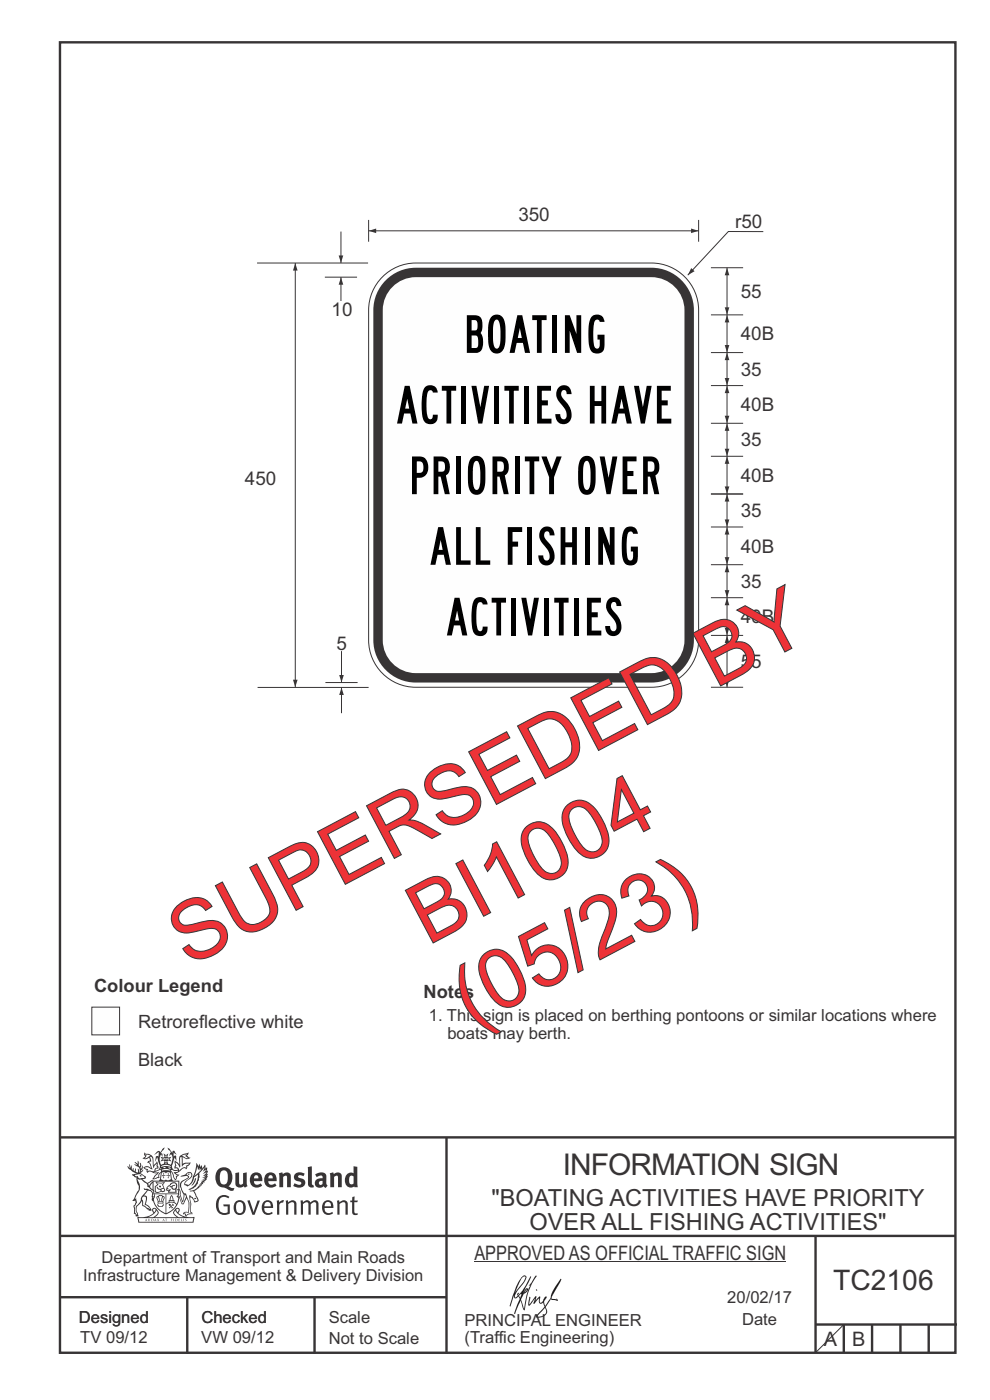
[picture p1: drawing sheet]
<svg xmlns="http://www.w3.org/2000/svg" width="210mm" height="297mm" viewBox="0 0 210 297" stroke-linecap="round" stroke-linejoin="round" font-family="sans-serif">
<g fill="none" stroke="#373435" stroke-width=".51">
<path d="M12.7 9h190v278h-190zM12.7 241.3h190M94.7 241.4v45.8M12.7 275.2h82M12.7 262.2h190.1M39.7 275.2v12M66.7 275.2v12M173 262.1v24.9M173 281h30M179 281v6M185 281v6M191 281v6"/>
<path d="M197 281v6"/>
</g>
<g fill="#373435">
<path d="M47 248.4a2.55 2.55 0 0 0 0 2.7l.3 .2a.81 .81 0 0 0 1-1v-.5a1.04 1.04 0 0 0-1.1-1.5zM46.3 248.1a1.82 1.82 0 0 1 2.1-.2 1.82 1.82 0 0 1 .9 1.8 2.29 2.29 0 0 1-.8 2l.7 .3h.5l-.2 .6a2.87 2.87 0 0 1-2-.7 2.12 2.12 0 0 1-1.7-3.1z" fill-rule="evenodd"/>
<path d="M49.9 248.9l.8-.2v2a.46 .46 0 0 0 .3 .6 .46 .46 0 0 0 .6-.3v-2.1l.7-.2v2.4l.2 .5-.5 .3-.3-.3a1.02 1.02 0 0 1-1.2 .3 1.02 1.02 0 0 1-.6-1.1z" fill-rule="evenodd"/>
<path d="M54 249.5l-.1 .5h.9a.49 .49 0 0 0-.2-.6 .49 .49 0 0 0-.6 .1zM53.4 249.1a1.34 1.34 0 0 1 1.6-.2 1.34 1.34 0 0 1 .6 1.5v.2h-1.7a.77 .77 0 0 0 .5 .8 .77 .77 0 0 0 .9-.4l.3 .5a1.59 1.59 0 0 1-2 .2 1.59 1.59 0 0 1-.5-2.1z" fill-rule="evenodd"/>
<path d="M57 249.5l-.1 .5h1a.49 .49 0 0 0-.2-.6 .49 .49 0 0 0-.7 .1zM56.4 249.1a1.34 1.34 0 0 1 1.6-.2 1.34 1.34 0 0 1 .7 1.5v.2h-1.8a.77 .77 0 0 0 .5 .8 .77 .77 0 0 0 .9-.4l.4 .5a1.59 1.59 0 0 1-2.1 .2 1.59 1.59 0 0 1-.5-2.1z" fill-rule="evenodd"/>
<path d="M59.2 248.9l.7-.2 .1 .4a.95 .95 0 0 1 1-.3 .95 .95 0 0 1 .7 .8v2.3h-.8v-2.3a.46 .46 0 0 0-.8 .1v2.2h-.8z" fill-rule="evenodd"/>
<path d="M62.6 249.1a1.75 1.75 0 0 1 2-.1l-.2 .5-.6-.2a.43 .43 0 0 0-.6 .3l.4 .3a1.04 1.04 0 0 1 1.2 1.1 1.04 1.04 0 0 1-1.4 1l-1.2-.4 .3-.6 1 .4 .4-.4a.88 .88 0 0 0-1-.5l-.4-.2-.1-.4z" fill-rule="evenodd"/>
<path d="M65.3 247.6l.8-.2 .1 3.8 .3 .2 .1 .4a.88 .88 0 0 1-1 0 .88 .88 0 0 1-.3-1z" fill-rule="evenodd"/>
<path d="M67.8 250.6a.43 .43 0 0 0-.1 .7 .43 .43 0 0 0 .7-.1v-.7zM66.8 249.1a1.7 1.7 0 0 1 2.4 .1v1.9l.3 .4-.4 .5-.5-.4a1.03 1.03 0 0 1-1.7-.1 1.03 1.03 0 0 1 .8-1.5h.7v-.4a.8 .8 0 0 0-1.2 .1z" fill-rule="evenodd"/>
<path d="M70 248.9l.7-.2 .1 .4a.95 .95 0 0 1 1-.3 .95 .95 0 0 1 .7 .8v2.3h-.8v-2.3a.46 .46 0 0 0-.8 .1v2.2h-.8z" fill-rule="evenodd"/>
<path d="M74.3 249.5a1.48 1.48 0 0 0 0 1.7h.5l.2-.1v-1.5l-.3-.2zM75 247.4l.8 .1 .1 4.4h-.7l-.1-.2a1.26 1.26 0 0 1-1.4 0 1.26 1.26 0 0 1-.5-1.3 1.29 1.29 0 0 1 .4-1.4 1.29 1.29 0 0 1 1.4-.1z" fill-rule="evenodd"/>
<path d="M46.4 253.9a1.72 1.72 0 0 1 2.3 0l-.3 .3a1.24 1.24 0 0 0-1.4-.2 1.24 1.24 0 0 0-.6 1.4 1.49 1.49 0 0 0 1.2 1.9l.7-.1v-1.3h-.8l-.1-.4h1.3v1.9a1.93 1.93 0 0 1-2.2 0 1.93 1.93 0 0 1-.7-2.2l.2-.8z" fill-rule="evenodd"/>
<path d="M50.4 255.1a1.65 1.65 0 0 0 .2 2.2 .99 .99 0 0 0 1-1.4 .78 .78 0 0 0-.4-.8 .78 .78 0 0 0-.8 0zM50 254.9a1.33 1.33 0 0 1 1.6-.1 1.33 1.33 0 0 1 .5 1.4 1.31 1.31 0 0 1-1.3 1.6 1.31 1.31 0 0 1-1.2-1.6v-.6z" fill-rule="evenodd"/>
<path d="M52.5 254.7l.4-.1 .9 2.6 .8-2.5h.5l-1.1 3h-.5z" fill-rule="evenodd"/>
<path d="M56.3 255.2l-.2 .7h1.3a.7 .7 0 0 0-.3-.8 .7 .7 0 0 0-.8 .1zM55.9 255a1.22 1.22 0 0 1 1.5-.2 1.22 1.22 0 0 1 .5 1.5h-1.8a.93 .93 0 0 0 .5 1 .93 .93 0 0 0 1.1-.2l.2 .3a1.43 1.43 0 0 1-1.8 .1 1.43 1.43 0 0 1-.6-1.7z" fill-rule="evenodd"/>
<path d="M58.7 254.7l.4-.1 .1 .5 .4-.4 .6-.1-.2 .5a.66 .66 0 0 0-.8 .7v1.9h-.4z" fill-rule="evenodd"/>
<path d="M60.6 254.7l.4-.1 .1 .5a.94 .94 0 0 1 1-.5 .94 .94 0 0 1 .8 .8v2.3h-.5l-.1-2.5a.81 .81 0 0 0-1.2 .3v2.2h-.4z" fill-rule="evenodd"/>
<path d="M63.7 254.7l.5-.1 .1 .5 .4-.3a.78 .78 0 0 1 1.1 .3 .9 .9 0 0 1 1-.5 .9 .9 0 0 1 .8 .8v2.3h-.5l-.1-2.5a.67 .67 0 0 0-1.1 .3v2.2h-.5v-2.4l-.4-.3-.7 .4v2.3h-.5z" fill-rule="evenodd"/>
<path d="M69 255.2l-.1 .7h1.3a.7 .7 0 0 0-.3-.8 .7 .7 0 0 0-.9 .1zM68.7 255a1.22 1.22 0 0 1 1.5-.2 1.22 1.22 0 0 1 .5 1.5h-1.8a.93 .93 0 0 0 .4 1 .93 .93 0 0 0 1.2-.2l.1 .3a1.44 1.44 0 0 1-1.7 .1 1.44 1.44 0 0 1-.6-1.7z" fill-rule="evenodd"/>
<path d="M71.4 254.7l.5-.1 .1 .5a.94 .94 0 0 1 1-.5 .94 .94 0 0 1 .8 .8v2.3h-.5l-.1-2.5a.81 .81 0 0 0-1.2 .3v2.2h-.4z" fill-rule="evenodd"/>
<path d="M74.7 253.9l.5-.1v.9h.7l-.1 .3h-.6v2.2l.1 .2h.5l.1 .3a.75 .75 0 0 1-1.2-.6v-2.1h-.4v-.3h.4z" fill-rule="evenodd"/>
<path d="M30.8 244.9l1.1 .3-.9 .5h-.4l.6-.5zM31.8 245.4h.2a2.44 2.44 0 0 1 .4 1.9l.1 .5 .7-1-.1 .6 .3 .3a.57 .57 0 0 0-.6 .7l-1-.1-.5 .2 .2-.5-.8-.3 .7-.1 .9 .5 .1-.1-.6-1.3-.2-.2h.5zM30.7 244.4l-.1 .5 .2 .4-.6 .4a1.04 1.04 0 0 0 1.4-.1l.2 .6-.3 .1-.2 .4a.94 .94 0 0 1 .8 1.1l-.2-.1a1.16 1.16 0 0 0-1.5-.1l.3 .4 .4 .2 .1 .5 .2 .1 .1-.2a.94 .94 0 0 1 1.1 .2l.8 .1-1.2 1.2a1.13 1.13 0 0 0 1.2-.2l.4-.1-.1-.4 .5-.8a.83 .83 0 0 0-.6 1.1l-.3-.1-.7 .4 1.1-1.4-.5 .1-.5-.1 1.3-.5-.1-.1-.9 .4v-.3l.2-.2 .3 .1 .1-.3-.2-.4v-.6l-.1-.4-.7 1v-.7a1.42 1.42 0 0 0-1.6-1.8z" fill-rule="evenodd"/>
<path d="M38.5 245.2l.5-.2 .7-.1-.6 .3 .8 .5h-.3zM38.3 245.5l.2-.1 .1 2a1.69 1.69 0 0 1 1.6-.6l-.8 .5 .1 .5a1.1 1.1 0 0 0-1.5 .6l-.1-.5-.2-.2h-.5l.3-.4-.3-.7a1.42 1.42 0 0 1 .8 1.1l.2-.1zM37.1 246.2l.1 1-.2 .3 .1 .4h.5l.1 .2a.96 .96 0 0 1-1.1-.1l-.1 .1a1.06 1.06 0 0 0 1.3 .2v.1a.72 .72 0 0 1-1 .2l.3 .5 .6 .2-.4 .2-.1 .6-.2-.3-.4-1.1-.4-.4 .4 .9a1.54 1.54 0 0 0 .7 1.2l.2-.3a.58 .58 0 0 1 .4-.8l.2-.1h-.3l-.5-.3 .9-.5a.93 .93 0 0 1 1.2-.5v.2l.2-.2 .1-.5a.99 .99 0 0 0 .7-.8l-1.3 .1-.3 .2-.1-1.4 .9 .4 .9-.3h-.4l-.5-.4 .4-.7-.6 .2a1.46 1.46 0 0 0-1.4 2.1v.4l-.2-.4z" fill-rule="evenodd"/>
<path d="M35.6 248.9l.2 .1-.1 .3 .4 .1h-.4v.6l-.1-.6h-.3l.3-.1z" fill-rule="evenodd"/>
<path d="M34.6 248.9l.2 .1v.3l.3 .1h-.3l-.1 .6v-.6h-.4l.4-.1z" fill-rule="evenodd"/>
<path d="M34.3 248.8a.57 .57 0 0 1 .9 .2 .57 .57 0 0 1 .9-.2l.2 1.4h-.2a.57 .57 0 0 1-.9 0 .69 .69 0 0 1-1.1 0zM34.2 248.1l-.3 2.1-.2 .4h3l-.2-.4-.3-2.1h-.2v.2l-.8-.1-.8 .1v-.2z" fill-rule="evenodd"/>
<path d="M34.2 252.4a.3 .3 0 0 0 .6 0 .3 .3 0 0 0-.6 0zM33.3 250.9l.3 .3-.3 .4a.79 .79 0 0 0 0 1.3l.8-.2-.1-.3a.55 .55 0 0 1-.7-.6l.1-.1 .2 .3 .3 .2 .8-.2-.4-.7 .4-.4-.7 .2zM33 250.7l1.1 .2 .9-.2-.4 .6 .4 1.2a.56 .56 0 0 1-.8 .3l-.2 .1a.73 .73 0 0 1-.9 .1 .73 .73 0 0 1-.3-1v-.4l.6-.4z" fill-rule="evenodd"/>
<path d="M35.6 251.8l.7-.4a.58 .58 0 0 1 1-.1 .58 .58 0 0 1-.4 .9l-.3-.3a.43 .43 0 0 1 .6-.4 .57 .57 0 0 0-.8 .2l-.2-.1-.3 .1 .4 .2a.55 .55 0 0 0 .9 .4v.5h-1.3l.3-.4-.1-.1-.6 .1 .2-.3-.2-.1zM35.4 251.8l-.1 .2a.39 .39 0 0 0 .2 .6h.3l-.2 .4h1.9l-.1-.8a.86 .86 0 0 0-.1-1.3 .86 .86 0 0 0-1.3 .4z" fill-rule="evenodd"/>
<path d="M36 254.8h.8v.2h-.8zM36.4 253.8l.2 .8h-.4zM36.4 253.5l-.3 .5-.1 .6h-.2v.4l-.7 .4 .2 .1a1.48 1.48 0 0 1 2.1 .2l.2-.1-.6-.5v-.5h-.2l-.1-.6z" fill-rule="evenodd"/>
<path d="M35.8 255.4l.4 .1 .1 .3 .3-.2-.2-.2a.38 .38 0 0 1 .5 .5l-.2-.2-.3 .2 .3 .2-.3 .3-.1-.4-.4 .4-.1-.2 .4-.3-.1-.1-.2 .1z" fill-rule="evenodd"/>
<path d="M34.5 254h.2v.2l-.2 .6h-.2zM33.6 255.3h.9v.2a.55 .55 0 0 1-.8 .4v-.2l-.2-.1zM33.4 254h.2l.2 .8h-.2zM33.6 255l.8-.1 .1 .2h-.8zM33.8 253.7h.5l-.2 1.1h-.1zM33.3 253.8l-.1 .3 .3 1.1a.48 .48 0 0 0-.1 .6 .48 .48 0 0 0 .5 .2h.5a.49 .49 0 0 0 .2-.8l.3-1.1-.1-.3a1.42 1.42 0 0 0-1.5 0z" fill-rule="evenodd"/>
<path d="M33.7 251.5l.4 .1 .1 .3h-.3z" fill-rule="evenodd"/>
<path d="M41.3 250.1l.3-.2-.2 .8-.6 .8h-.2l.5-.7z" fill-rule="evenodd"/>
<path d="M39.7 249l.3-.2 .5 .2a.88 .88 0 0 1-.6 1.1 1.22 1.22 0 0 0-.8 1.3l.5 .2a.72 .72 0 0 0 .9-.4l.5-.8 .2-.6 .8-.6v.2a2.85 2.85 0 0 1-2 2.9l.1 .1a2.13 2.13 0 0 0 1.9-1.5v-.3a2.01 2.01 0 0 0 .3-1.7l1.1-1.3-.4 1 .7-.5-.7 1 .8-.4-.8 .8 .7-.2-.9 .6 .8-.1-.8 .4h.7l-.8 .3 .3 .2h-.4l.2 .3h-.4l.2 .3h-.4l.1 .2h-.1a2.16 2.16 0 0 1-2 1.1l.1 .2 .4-.1a.76 .76 0 0 1 .7 .8l.5 1.2-.6 .2a1.45 1.45 0 0 0-1.1-1.3l.2 1.8-.1 1.8 .4 .3a1.07 1.07 0 0 0-1.2 .4v-.3l-.5-.2a.87 .87 0 0 1 1.1-.1v-.7a4.4 4.4 0 0 0-.6-3.1l-.1-.3h-.2a2.16 2.16 0 0 1-.7-2.2l.3-.4 1.2-.7a.55 .55 0 0 0-.4-.8zM37.8 252.4a.76 .76 0 0 1 .3 1.1l.6 1.6 .4-1.7 .2 .1a.61 .61 0 0 1-.1 .9l-.3 .8-.2 .1-.7-1.6-.3 .1a1.18 1.18 0 0 0 .1-1.4zM41.8 247.5l.2 .7 .3-.5v.6l.4-.5a1.9 1.9 0 0 1-1.2 1.4l-.3 .3zM38.2 249.6l1.4-.2 .2 .2v.3l-.5 .2a1.26 1.26 0 0 0-.9 1.9l.2 .7a1.84 1.84 0 0 1 .1 2.1l-.4-1.4a.96 .96 0 0 0-.4-1.2l-.4 .2a.78 .78 0 0 1 0 1.3l.1 .3h.4l.4 1.1a.38 .38 0 0 0 .2 .4 .38 .38 0 0 0 .4-.1l.6-1.2a2.94 2.94 0 0 1 .4 2.5l-.1 .4h-.8l-.3 .4v.2l.4-.1 .1 .4 .2 .1a1.02 1.02 0 0 1 1.3-.5v-.4l-.3-.1 .1-1.8-.3-1.3h.1a1.14 1.14 0 0 1 .8 1 .63 .63 0 0 0 .8-.2 .63 .63 0 0 0-.2-.9l-.6-1.2 .9-.6 .2-.4h.3l-.1-.2h.4l-.1-.3h.3l-.1-.3 .5-.1-.2-.2 .6-.4v-.2h-.2l.4-.5h-.3l.3-.5-.4 .1 .4-.5v-.3l-.3 .2 .2-.7-.1-.2-.4 .3v-.8l-.6 .8-.2-.8-.2 .5-.3-.7-.1 .6-.5-.8-.1 1.4-.6 1.8a1.81 1.81 0 0 1-1 1.5l-.6-.2a1.75 1.75 0 0 1 1.1-1.2 .75 .75 0 0 0 .1-1.3 .75 .75 0 0 0-1.2 .4z" fill-rule="evenodd"/>
<path d="M41.2 254.1h.3l.2 .2-.4 .1z" fill-rule="evenodd"/>
<path d="M29.4 258.4h11.6l-.1 .8h-11.4zM31.3 258.2l.5-.1a2.48 2.48 0 0 0 1.4-1.3l.3 .5-.5 .6-.5 .3zM32.5 256.6l.3-.2 .2 .1-.3 .7zM37.2 256.8a2.65 2.65 0 0 0 1.8 1.4h-1.1l-.5-.3-.5-.6zM37.4 256.5l.2-.1 .3 .2-.3 .6zM29.2 258.2l.1 1.2h11.8l.2-1.1-.2-.1a4.1 4.1 0 0 1-3.3-.9l.3-.4-.1-.6a1.06 1.06 0 0 0-1.3 1l.2 .4 .6 .5h-4.7l.3-.1a.84 .84 0 0 0 .6-.8 .84 .84 0 0 0-.5-.8l-.3-.2h-.5l-.1 .6 .3 .4a4.2 4.2 0 0 1-3.4 .9z" fill-rule="evenodd"/>
<path d="M31 258.7l.1 .2h-.2zM31 258.5l-.3 .6 .4-.2 .2 .2z" fill-rule="evenodd"/>
<path d="M31.3 258.6h.3v.4a.25 .25 0 0 0 .2-.1 .25 .25 0 0 0-.1-.3h.1a.29 .29 0 0 1 0 .4 .29 .29 0 0 1-.4 0 .29 .29 0 0 1 0-.4z" fill-rule="evenodd"/>
<path d="M32.2 258.6a.22 .22 0 0 1 .3 .2 .22 .22 0 0 1-.3 .2zM32 258.6l.1 .4a.33 .33 0 0 0 .4 0 .33 .33 0 0 0 0-.4 .33 .33 0 0 0-.5 0z" fill-rule="evenodd"/>
<path d="M32.9 258.7l.1 .2h-.2zM32.9 258.5l-.2 .6 .3-.2 .2 .2z" fill-rule="evenodd"/>
<path d="M33.3 258.6h.2l.1 .1 .2-.1-.2 .2 .2 .3-.3-.3-.1 .3h-.1l.2-.3z" fill-rule="evenodd"/>
<path d="M34.7 258.7l.1 .2h-.2zM34.7 258.5l-.3 .6 .4-.2 .2 .2z" fill-rule="evenodd"/>
<path d="M35 258.5h.5l-.2 .1v.5h-.2l.1-.5z" fill-rule="evenodd"/>
<path d="M36.2 258.6l.3-.1-.1 .1v.2h.1h-.1v.3h-.2z" fill-rule="evenodd"/>
<path d="M36.7 258.6h.2v.5h-.2z" fill-rule="evenodd"/>
<path d="M37.3 258.6a.22 .22 0 0 1 .3 .2 .22 .22 0 0 1-.3 .2zM37.1 258.6v.4a.33 .33 0 0 0 .5 0 .33 .33 0 0 0 0-.4 .33 .33 0 0 0-.5 0z" fill-rule="evenodd"/>
<path d="M37.8 258.6l.4-.1-.2 .1v.2h.1h-.1v.2l.2 .1h-.4z" fill-rule="evenodd"/>
<path d="M38.4 258.6h.2l-.1 .4 .2 .1h-.3z" fill-rule="evenodd"/>
<path d="M38.9 258.6h.2v.5h-.2z" fill-rule="evenodd"/>
<path d="M39.3 258.6h.2h-.1l.2 .3-.2 .2-.1-.1v-.1l.2 .1z" fill-rule="evenodd"/>
<path d="M34.2 247.4a1.51 1.51 0 0 1 2 .2 2.67 2.67 0 0 0-2.1 0zM35.7 247.6l.4 .1 .1 .3-.4-.1zM34.6 247.6h.5l.1 .2h-.4zM34 247.8l.3 .2h-.3zM34.9 246.9l.3-.2 .3 .2zM34.9 245.6l.2 .1v.3h-.2zM35 245.1l.2 .2 .2-.2-.1 .3h-.2zM35.1 246.3h.2l.1 .4-.2-.2-.2 .2zM35.3 245.7l.2-.1v.4h-.2zM34.4 245.7h.3l.1 .3-.4 .1 .2-.2zM35.7 245.7h.3l-.2 .2 .2 .2-.4-.1zM32.7 244.9l1-.5-.1 1-.2-.2-.3 .2-.3 1.1 .5-1 .3 .9a1.84 1.84 0 0 1 .2 1.7l.4 .1a2.48 2.48 0 0 1 2.2 0l.2-.2-.2-.7 .7-1.8 .4 .7-.2-1-.2-.1-.2 .3v-.9l.6 .4-.6-.8-.3 .1-.1 .4-.5-.9-.5-.3 .2 .5 .6 .5-.5 .8 .4-.4a2.06 2.06 0 0 1 0 2.3l-.5-.2-.2-.6 .1-.1 .8 .2-.4-.5 .4-.5-.7 .2-.2-.2 .2-.7-.5 .4-.5-.4 .2 .7-.2 .2-.7-.2 .4 .5-.4 .5 .8-.2 .1 .1-.2 .6-.5 .2a2.02 2.02 0 0 1 0-2.2l.3 .5-.1-.7-.3-.1 .8-1.2-.4 .3-.5 .8-.2-.3a.8 .8 0 0 0-.8 .5z" fill-rule="evenodd"/>
<path d="M29.2 250.1l.3 .1a.61 .61 0 0 1 .8 .4l.3 .2a.8 .8 0 0 1 .6 1l.4 .1 .5 .5a1 1 0 0 1 .5 1.1l-.1 .7v-.5h-.1a.96 .96 0 0 0-.8-1.3l-.2-.2h-.7l-.1-.1-.1 .1 .1 .3h.6l-1.2 1.3-.2 1-.4 .6a1.33 1.33 0 0 0-.5 1.8l.2 .5a1.26 1.26 0 0 1-.5-1.5l-.1-.3a1.56 1.56 0 0 0 .4-1.7l-.3 .2 .2-.5a3.2 3.2 0 0 0 .7-3zM30.4 253.9h.4a2.06 2.06 0 0 1-.1 1.6l.7 .5 .4 .4-.6-.1-.8-.6-.1-.9a.51 .51 0 0 1 .1-.9zM28.6 249.3a1.52 1.52 0 0 1 2.1 .5l-1.1 .2-.2-.1-.1-.4h-.5zM27.5 247v.8l-.3-.4h-.1a3.1 3.1 0 0 0 1.9 1.6l-1 .1 .5 .6 .5 .1 .1 1.1a1.84 1.84 0 0 1-.3 2.5l-.4 .9-.3 .4 .2 .1 .4-.1 .1 .4-.2 .5-.3 .2 .1 1.7h.2l.3 .5 .1 .1 .4-.1-.1-.5a1.3 1.3 0 0 1-.1-1.7l.9-1 .1 1.1 .6 .2 .5 .5 .1-.1 .2 .3h.5a1.85 1.85 0 0 0-1.2-1.4l.1-.3a1.39 1.39 0 0 0 0-1.4l-.5-.1 .5-.5a.66 .66 0 0 1 .9-.4 .66 .66 0 0 1 .3 .9l-.1 .4 .2-.1v.2l-.1 .3 .2 .5 .1-.3a2.24 2.24 0 0 0 .1-2.2 .73 .73 0 0 1-.7-.7 .73 .73 0 0 1 .6-.7v-.2a.94 .94 0 0 0-.9 .8 .48 .48 0 0 1-.1-.6 .48 .48 0 0 1 .5-.2l.5-.3a.51 .51 0 0 0-.8 .2l-.5 .2-1-.8h.6l.2-.5-1.2-.7 .5-.5v-.3l-.5 .4 .1-.2a.69 .69 0 0 0 .2-1v.4l-.2 .3v-1.1l-.3-.2 .1 .6-.1 .2-.4-1.3v.7l-.6-.4 .5 .7-.6-.2 .3 .3a1 1 0 0 1 .7 1.4l-.2-.8v.9l-.5-.2v-.8l-.2 .7-.2-.1-.1-.6-.2 .4-.2-.2 .1-.7-.2 .5z" fill-rule="evenodd"/>
<path d="M29.6 249.4l.2-.1 .3 .2z" fill-rule="evenodd"/>
<path d="M32.4 250.5h5.6v2l-.2-.1v-1.7h-5.2v2.5h5.2v-.8l.1 .2-.1 1.1v-.3h-2.5v4a4.1 4.1 0 0 0 2.6-3.6l.1-.1a4 4 0 0 1-2.8 3.9 4.2 4.2 0 0 1-2.8-4.7l.1 1.2 .1-.1a3.8 3.8 0 0 0 2.5 3.4v-4h-2.5l-.2-.9z" fill-rule="evenodd"/>
<circle cx="40" cy="249.1" r=".17"/>
</g>
<path d="M100.6 267.7h66.2" fill="none" stroke="#373435" stroke-width=".21"/>
<g fill="#252726">
<path d="M111.6 273.7l.2-.2-.5 .7zM110.4 274.5l.3 .1-.3 .7-.3-.4zM110.9 270.9l.5-.1a9.3 9.3 0 0 1-2 3.2l-.1 .2 1-2.5zM110.6 271a14.7 14.7 0 0 0-2.2 4.9l-.3 1.2 .1 .1 .8-2.4a.42 .42 0 0 0 .2 .7 .42 .42 0 0 0 .6-.3l.2-.2 .2 .6-1.1 3.1h.2l1.1-2.8 .6 1.9 .2 .2 .2-.5a13.5 13.5 0 0 1 2-6.2l.5-.5-.2-.2-1.6 2.1 .4-.1a14.9 14.9 0 0 0-1.3 5.1l-.4-1.2a1.39 1.39 0 0 1 .2-1.8l.1-.2a.92 .92 0 0 0 .8-1.2 .75 .75 0 0 0-.7 .7l-.2 .2 1.6-3.4h-.1l-.4 .7a10.5 10.5 0 0 1-2.2 3.2l.2-.4a.32 .32 0 0 0-.4 .2 .32 .32 0 0 0 .1 .4l-.5 .4a3.2 3.2 0 0 1 1.1-2.3l.5-.6a2.49 2.49 0 0 0 .7-1.6l-.3-.2z" fill-rule="evenodd"/>
<path d="M115.6 277.5a1.15 1.15 0 0 1 .1 1.3 1.15 1.15 0 0 1-1.2 .5h-.5zM112.3 275.1l-.3 1.7 .3 .2 1.2-1.5-.3 1.1 1.1-1.2a.94 .94 0 0 0 .4 1.2l.5-.3 .3 .9-1.2 1.3a.98 .98 0 0 0-.5 1 1.9 1.9 0 0 0 2.3-1.3l-.1-.3a1.02 1.02 0 0 1 .3-1.4l.5-.9 1.5 .3-.2-.5v.3l-1.1-.2v-.2l2-3.6 .1-.3-.1-.1-1.8 2.7a6.6 6.6 0 0 1-1.5 3l-.2-.2a1.01 1.01 0 0 1 .4-1.4l.1-.2-.3-.2-.3 .5-.2 .5-.5 .4-.2-.4 .1-.9-.2-.1-.8 .9 .2-.9h-.1l-1.4 1.7 .2-1.4v-.1z" fill-rule="evenodd"/>
<path d="M113.7 273.5l.3 .3h-.3z" fill-rule="evenodd"/>
</g>
<path d="M19.5 221.8h5.9v5.9h-5.9z" fill-rule="evenodd" fill="#373435" stroke="#373435" stroke-width=".21"/>
<g fill="#fefefe" stroke="#373435" stroke-width=".21">
<path d="M19.5 213.7h5.9v5.8h-5.9z" fill-rule="evenodd"/>
<path d="M80.7 59.2a10 10 0 0 1 7.5-3.4h50a10 10 0 0 1 10 10v70a10 10 0 0 1-10 10h-50a10 10 0 0 1-10-10v-70a10 10 0 0 1 2.5-6.6z" fill-rule="evenodd"/>
</g>
<path d="M81.8 59.4a9 9 0 0 1 6.4-2.6h50a9 9 0 0 1 9 9v70a9 9 0 0 1-9 9h-50a9 9 0 0 1-9-9v-70a9 9 0 0 1 2.6-6.4z" fill-rule="evenodd" fill="#373435"/>
<path d="M83.6 60.5a7 7 0 0 1 4.6-1.7h50a7 7 0 0 1 7 7v70a7 7 0 0 1-7 7h-50a7 7 0 0 1-7-7v-70a7 7 0 0 1 2.4-5.3z" fill-rule="evenodd" fill="#fefefe"/>
<path d="M78.2 49h70M78.2 46.7v4.6" fill="none" stroke="#373435" stroke-width=".21"/>
<g fill="#373435">
<path d="M78.2 49l1.6-.5v1z"/>
<path d="M146.6 48.5l1.6 .5-1.6 .5z"/>
</g>
<g fill="none" stroke="#373435" stroke-width=".21">
<path d="M148.2 46.7v4.6M150.8 56.8h6.8M154.2 56.8v10M150.8 74.8h6.8M150.8 66.8h6.8M150.8 96.8h6.8M150.8 89.8h6.8M150.8 81.8h6.8M150.8 104.8h6.8M150.8 119.8h6.8M150.8 111.8h6.8M150.8 134.8h6.8"/>
<path d="M150.8 126.8h6.8M150.8 145.8h6.8"/>
</g>
<g fill="#373435">
<path d="M153.7 65.2h1l-.5 1.6z"/>
<path d="M154.2 56.8l.5 1.6h-1z"/>
</g>
<path d="M161.9 49.1h-7.4l-8.6 9.3" fill="none" stroke="#373435" stroke-width=".21"/>
<path d="M146.6 56.9l.7 .6-1.4 .9z" fill="#373435"/>
<path d="M154.2 66.8v8" fill="none" stroke="#373435" stroke-width=".21"/>
<g fill="#373435">
<path d="M154.2 66.8l.5 1.6h-1z"/>
<path d="M153.7 73.2h1l-.5 1.6z"/>
</g>
<path d="M154.2 74.8v7" fill="none" stroke="#373435" stroke-width=".21"/>
<g fill="#373435">
<path d="M153.7 80.2h1l-.5 1.6z"/>
<path d="M154.2 74.8l.5 1.6h-1z"/>
</g>
<path d="M154.2 81.8v8" fill="none" stroke="#373435" stroke-width=".21"/>
<g fill="#373435">
<path d="M154.2 81.8l.5 1.6h-1z"/>
<path d="M153.7 88.2h1l-.5 1.6z"/>
</g>
<path d="M154.2 89.8v7" fill="none" stroke="#373435" stroke-width=".21"/>
<g fill="#373435">
<path d="M153.7 95.2h1l-.5 1.6z"/>
<path d="M154.2 89.8l.5 1.6h-1z"/>
</g>
<path d="M154.2 96.8v8" fill="none" stroke="#373435" stroke-width=".21"/>
<g fill="#373435">
<path d="M154.2 96.8l.5 1.6h-1z"/>
<path d="M153.7 103.2h1l-.5 1.6z"/>
</g>
<path d="M154.2 104.8v7" fill="none" stroke="#373435" stroke-width=".21"/>
<g fill="#373435">
<path d="M153.7 110.2h1l-.5 1.6z"/>
<path d="M154.2 104.8l.5 1.6h-1z"/>
</g>
<path d="M154.2 111.8v8" fill="none" stroke="#373435" stroke-width=".21"/>
<g fill="#373435">
<path d="M154.2 111.8l.5 1.6h-1z"/>
<path d="M153.7 118.2h1l-.5 1.6z"/>
</g>
<path d="M154.2 119.8v7" fill="none" stroke="#373435" stroke-width=".21"/>
<g fill="#373435">
<path d="M153.7 125.2h1l-.5 1.6z"/>
<path d="M154.2 119.8l.5 1.6h-1z"/>
</g>
<path d="M154.2 126.8v8" fill="none" stroke="#373435" stroke-width=".21"/>
<g fill="#373435">
<path d="M154.2 126.8l.5 1.6h-1z"/>
<path d="M153.7 133.2h1l-.5 1.6z"/>
</g>
<path d="M154.2 134.8v11" fill="none" stroke="#373435" stroke-width=".21"/>
<g fill="#373435">
<path d="M153.7 144.2h1l-.5 1.6z"/>
<path d="M154.2 134.8l.5 1.6h-1z"/>
</g>
<path d="M54.5 55.8h23.6M72.4 138.1v6.7M54.6 145.8h23.6" fill="none" stroke="#373435" stroke-width=".21"/>
<path d="M72 143.2h.9l-.5 1.6z" fill="#373435"/>
<path d="M68.9 58.8h6.8M69 144.8h6.9M72.4 145.8v5.5" fill="none" stroke="#373435" stroke-width=".21"/>
<path d="M72.4 145.9l.5 1.5h-.9z" fill="#373435"/>
<path d="M72.3 49.1v6.7" fill="none" stroke="#373435" stroke-width=".21"/>
<path d="M71.8 54.2h1l-.5 1.6z" fill="#373435"/>
<path d="M72.3 58.8v5.1" fill="none" stroke="#373435" stroke-width=".21"/>
<path d="M72.3 58.8l.5 1.6h-1z" fill="#373435"/>
<path d="M62.6 55.8v90" fill="none" stroke="#373435" stroke-width=".21"/>
<g fill="#373435">
<path d="M62.1 144.2h1l-.5 1.6z"/>
<path d="M62.6 55.8l.5 1.6h-1z"/>
</g>
<path d="M179 281l-6 6" fill="none" stroke="#373435" stroke-width=".21"/>
<g font-size="17.6" fill="#ed3237">
<text x="90.7" y="200.6" transform="rotate(-28 90.7 200.6)">BI1004</text>
<text x="40" y="205.2" transform="rotate(-28 40 205.2)">SUPERSEDED BY</text>
<text x="100" y="218.1" transform="rotate(-28 100 218.1)">(05/23)</text>
</g>
<g font-size="11.1">
<text x="98.1" y="74.9">BOATING</text>
<text x="84" y="89.9">ACTIVITIES HAVE</text>
<text x="86.5" y="104.8">PRIORITY OVER</text>
<text x="91.1" y="119.8">ALL FISHING</text>
<text x="94.6" y="134.8">ACTIVITIES</text>
</g>
<text font-size="6.3" fill="#373435" x="119.4" y="249.2">INFORMATION SIGN</text>
<text font-size="6" fill="#373435" x="176.7" y="273.7">TC2106</text>
<g font-size="5" fill="#373435">
<text x="104.3" y="255.8">&quot;BOATING ACTIVITIES HAVE PRIORITY</text>
<text x="112.3" y="261">OVER ALL FISHING ACTIVITIES&quot;</text>
</g>
<g font-size="4.2" fill="#373435">
<text x="100.6" y="267.2">APPROVED AS OFFICIAL TRAFFIC SIGN</text>
<text x="174.7" y="285.6">A</text>
<text x="180.8" y="285.6">B</text>
</g>
<g font-size="4" fill="#373435">
<text x="110" y="46.9">350</text>
<text x="155.9" y="48.4">r50</text>
<text x="157.1" y="63.2">55</text>
<text x="70.3" y="67.1">10</text>
<text x="157.1" y="72.2">40B</text>
<text x="157.1" y="79.7">35</text>
<text x="157.1" y="87.2">40B</text>
<text x="157.1" y="94.7">35</text>
<text x="52" y="102.9">450</text>
<text x="157.1" y="102.2">40B</text>
<text x="157.1" y="109.7">35</text>
<text x="157.1" y="117.2">40B</text>
<text x="157.1" y="124.7">35</text>
<text x="71.4" y="137.8">5</text>
<text x="157.1" y="132.2">40B</text>
<text x="157.1" y="141.7">55</text>
</g>
<g font-size="3.9" fill="#373435">
<text x="20" y="210.4">Colour Legend</text>
<text x="89.9" y="211.8">Notes</text>
<text x="29.3" y="218">Retroreflective white</text>
<text x="29.3" y="226.1">Black</text>
</g>
<g font-size="3.5" fill="#373435">
<text x="91" y="216.5">1. This sign is placed on berthing pontoons or similar locations where</text>
<text x="94.9" y="220.4">boats may berth.</text>
<text x="21.6" y="267.9">Department of Transport and Main Roads</text>
<text x="17.7" y="271.8">Infrastructure Management &amp; Delivery Division</text>
<text x="16.7" y="280.6">Designed</text>
<text x="42.7" y="280.6">Checked</text>
<text x="69.7" y="280.6">Scale</text>
<text x="98.5" y="281.3">PRINCIPAL ENGINEER</text>
<text x="154.3" y="276.5">20/02/17</text>
<text x="157.4" y="281.2">Date</text>
<text x="17" y="284.8">TV 09/12</text>
<text x="42.7" y="284.8">VW 09/12</text>
<text x="69.7" y="285.2">Not to Scale</text>
<text x="98.5" y="284.8">(Traffic Engineering)</text>
</g>
</svg>
